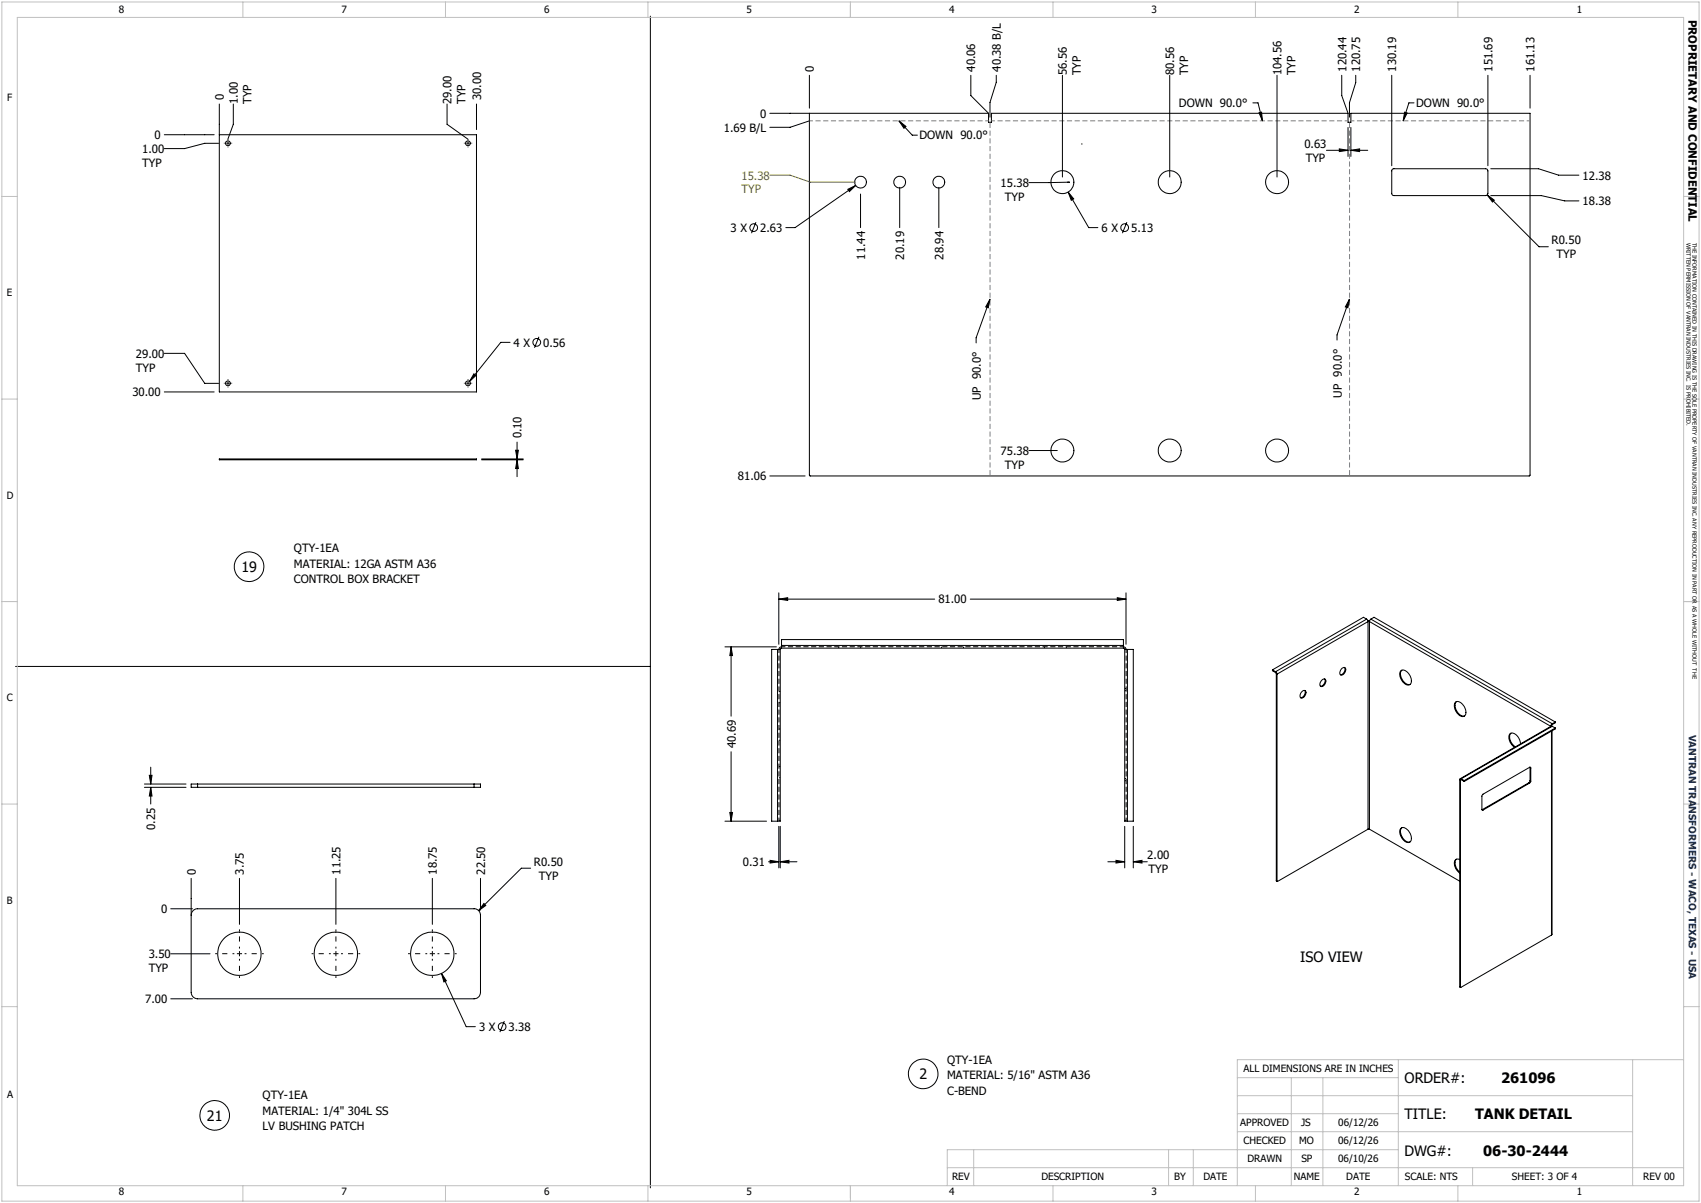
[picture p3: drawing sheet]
<svg xmlns="http://www.w3.org/2000/svg" width="420mm" height="297mm" viewBox="0 0 420 297" stroke-linecap="round" stroke-linejoin="round" font-family="sans-serif">
<g fill="none" stroke="#000" stroke-width=".25">
<path d="M160.6 4v289.3M199.8 18.6v8.1M239.7 18.6v5l4.4 4.4M246 18.6v1.7l-1.6 5v3.6M262.3 18.6v25.1M288.8 18.6v25.1M315.3 18.6v25.1M331.3 18.6v5l1.5 4.4M334.8 18.6v1.8l-1.6 5v3.5M343.6 18.6v22.3M367.4 18.6v22.3M377.8 18.6v8.1"/>
<path d="M40.6 33.3h12.3M54 35.4h-3.4l-5 1.3h-5M54.2 25.7v71.1h63.5v-63.5h-63.5M57.6 25.7v5l-1.3 3.7M110.4 25.7v5l5.1 3.7M117.7 25.7v6.3M190.1 28h54M199.8 28v89.3l.2 .2h177.6l.2-.1v-89.4h-44.2v2.2h-.8v-2.2M199.8 29.8l-4.7 1.6h-5M222 29.8l1.7 1.4-.5 .5zM222 29.8l3.2 3.6h1.3M244.1 28v2.2h.7v-2.2h88"/>
<path d="M309.4 25.4h1.2l1.1 4.4M310.9 27.8l.6-.1 .2 2.1zM327.5 37.1h5.3M330.7 36.8l2.1 .3-2.1 .3zM332.8 31.5v7.1M333.6 37.1l2.1-.3v.6zM333.6 31.5v7.1M333.6 37.1h4.1M346.8 27.7l.7 .2-1 1.9zM349.1 25.4h-1.2l-1.4 4.4M186.7 54.9l-1.1 2.7M209.3 46.7l2-.9-1.6 1.5z"/>
<path d="M211.3 45.8l-15 10.4h-2.3M212.5 47.9v8.3M222.1 46.2v10M231.8 46.2v10M263.6 45h.5l-10.1 .1M263.7 47.4l1.4 1.7-.6 .4zM263.7 47.4l5.1 8.8h2.3M278.2 54.9l-1.1 2.7M343.8 41.8l23.1-.1 .3 .1 .2 .4-.1 5.7-.5 .4h-22.8l-.4-.4v-5.9zM367.2 48.1l1.8 1.3-.5 .5zM367.2 48.1l12.8 12.8h2.3M368.1 41.7h11.8l4.9 1.5h5.1"/>
<path d="M368.1 48.3h12.5l5.8 1.3h3.5M244.4 73.9l-.4 2.1-.6-.2zM244.4 73.9l-3.4 9.5v1.3M333.2 73.9l-.4 2.1-.6-.2zM333.2 73.9l-3.1 8.8v1.3M40.6 96.8h12.3M40.6 87.2h5l5 7.4h3.4M117 92.3l.5 .4-1.6 1.5zM125.9 84.5h-2.3l-7.7 9.7M133.1 83.1l-1.1 2.8M54.2 113.3h63.5v.2h-63.5zM118.9 113.5h10.3"/>
<path d="M118.9 113.3h10.3M127.3 111.2h.7l-.3 2.1zM127.7 113.5l.3 2.2h-.7zM127.7 109.1v4.2M127.7 113.5v4.2M190.1 117.5h8.7M254 111.2h7.1M179 159.7h12.7M180.5 159.7l.4 2.2h-.7zM180.5 159.7v17.1M192.3 147.9l2.2-.3v.6zM192.3 146.4v12.7"/>
<path d="M192.3 147.9h38.5M193 159.3v.7M193 159.7l-.4 .1-.3 .5M193 159.3v-1.4h84.4v1.4M193 159.3h84.4M239.6 147.9h38.4M275.9 147.6l2.1 .3-2.1 .3zM277.4 159.3v.7M277.4 159.7l.4 .1 .2 .5M278 146.4v12.7M337.4 152.9l.4 .6M337.4 152.9l-22.4 12.9"/>
<path d="M337.4 152.9l-.7-.5-22.5 13M337.8 153.5h.3M337.8 153.3h.4M337.8 153.5l-22.5 12.9M337.8 153.5v51.2M338.1 153.5l44.8 25.8M338.1 153.5v51.2M338.5 152.9l-.4 .6M338.5 152.9l44.8 25.8M338.5 152.9l.8-.5 44.7 25.9M3.8 164.5h156.8M192 160.3h.7"/>
<path d="M192 160.3h-1.5v42.4h1.5M192 160.3v42.4M192.7 160.3v42.4h-.7M193 160l-.3 .3M193 160h84.4M277.4 160l.3 .3M277.7 160.3h.7M277.7 160.3v42.4h.7M278.4 160.3h1.4v42.4h-1.4M278.4 160.3v42.4M314.2 165.4v.2l.8 .4M314.2 165.4l.8 .4"/>
<path d="M315 165.8l.3 .6M315 166l.1 .3M315 165.8v.2M315.1 166.3l.2 .1M315.1 166.3v51.1M315.3 166.4v51.2l22.5-12.9M321.6 170.6a.56 .56 0 0 1 .8 0 .56 .56 0 0 1 0 .8 .89 .89 0 0 1-1.3 .8 1.43 1.43 0 0 1 .5-1.6zM322.2 170.5a1.28 1.28 0 0 1-1.1 1.7M326.5 167.8a.56 .56 0 0 1 .8 0 .56 .56 0 0 1 0 .8 .82 .82 0 0 1-.5 .8 .82 .82 0 0 1-.9-.1 1.44 1.44 0 0 1 .6-1.5zM327.1 167.6a1.28 1.28 0 0 1-1.1 1.8M331.2 165.2a.62 .62 0 0 1 .9-.3 .62 .62 0 0 1 0 1 .77 .77 0 0 1-.4 .7 .77 .77 0 0 1-.8-.2l-.1-.5zM332 164.8a1.33 1.33 0 0 1-1.1 1.8"/>
<path d="M345.8 165.7a1.51 1.51 0 0 1 2.3 .9 1.57 1.57 0 0 1-.3 2.5 2.63 2.63 0 0 1-2-3.4zM346.1 165.4a2.51 2.51 0 0 0 1.3 3.5l.8 .1M359.2 173.5a1.24 1.24 0 0 1 2 .6 2 2 0 0 1 .3 2.7 2.26 2.26 0 0 1-2.4-2.2zM359.6 173.2a2.57 2.57 0 0 0 1.5 3.6l.5-.1M382.9 179.3h.1M383.1 179.2h.1M383.1 179.2l-.2 .1M383.3 179.3l-.3-.1-22.5 13.1M383.3 178.7l-.4 .6M383.3 178.9l-.2 .3M383.3 179.3l.7 .4M383.3 179.3l-22.5 13"/>
<path d="M383.3 178.7v.2M384 179.7l-22.5 13M384 178.3v.1l-.7 .5M384 179.7v.2l-22.5 13M384 178.3l-.7 .4M35.7 193.6h10.2M35.7 194.4h10.2M36.9 191.4h.6l-.3 2.2zM37.2 194.4l.3 2.1h-.6zM37.2 189.4v4.2M37.2 194.4v4.1M48.8 193.6h-1.6v.8h1.6"/>
<path d="M48.8 193.6v.8M48.8 193.6h68.3M48.8 194.4h68.3M117.1 193.6h1.5v.8h-1.5M117.1 193.6v.8M180.5 185.6v17.1M360.4 192.5l.2 .1M360.4 192.5v51.1M360.6 192.6v51.1M360.8 192.3l-.2-.1-.2 .3M360.8 192.5l-.2 .1M360.8 192.5l.7 .4"/>
<path d="M360.8 192.3v.2M360.8 192.3l.7 .4M361.5 192.7v.2M366 199.9h-.1M366 199.9l.2 .1M373.1 181a2.46 2.46 0 0 0 1.1 3.4M375.4 183.7a2.48 2.48 0 0 0-2.3-2.7 1.97 1.97 0 0 0 .2 2.9l.7 .6M377.5 193.2l.2 .1M377.5 193.2l-11.5 6.7M377.7 193.3l-11.5 6.7M377.8 189.4v.1M377.8 192.8l-.3 .4"/>
<path d="M377.8 189.5v3.3M377.8 189.5l.2 .1M377.8 192.8l.2 .1M378 192.9l-.3 .4M378 189.6l-.3-.2-11.6 6.7-.2 .4v3.4l.3 .1M378 189.6v3.3M383.1 180.5v50.4M383.2 180.4v50.3l-.1 .2M47.2 216.8v28.2a1.62 1.62 0 0 0 1.6 1.6h68.3a1.62 1.62 0 0 0 1.5-1.6v-19a1.55 1.55 0 0 0-1.5-1.6h-68.3a1.55 1.55 0 0 0-1.6 1.6M59.1 216.8v11.4M82.9 216.8v11.4M106.8 216.8v11.4"/>
<path d="M118.6 216.8v7.9M131 214.3h-2.3l-10.5 10.5M179 202.7h10.3M180.2 200.6h.7l-.4 2.1zM189.8 212.8h2.5M190.1 212.4l2.2 .4-2.2 .3zM192.3 204v10.3M192.7 212.8l2.1-.4v.7zM192.7 204v10.3M192.7 212.8h4.1M273.5 212.8h4.2M275.6 212.4l2.1 .4-2.1 .3z"/>
<path d="M277.7 204v10.3M279.8 212.8l2.2-.4v.7zM279.8 204v10.3M279.8 212.8h3.5M315.1 217.4l.1 .1M315.1 217.4l.2 .2M337.8 204.7h.3M338.1 204.7l22.3 12.9M345.8 204.6a1.36 1.36 0 0 1 2.1 .7 1.96 1.96 0 0 1 .2 2.6 2.31 2.31 0 0 1-2.4-2.3zM346.1 204.4a2.43 2.43 0 0 0 .9 3.2l.6 .3h.6M359.6 212.1a2.47 2.47 0 0 0 .8 3.2M360.4 212.2a.99 .99 0 0 0-1.2 .2 .99 .99 0 0 0 0 1.3 3.2 3.2 0 0 0 1.2 1.8"/>
<path d="M42.2 224.4h5.3M42.2 235.5h9.7M119.5 223.1l.4 .5-1.7 1.2zM383.1 230.9l-22.5 12.8M42.2 246.6h5.3M109 240.3l1.2 1.8-.6 .3zM109 240.3l6.1 13.2h2.3M124.5 252.1l-1.1 2.7M360.4 243.6l.2 .2M360.4 243.6l.2 .1"/>
<circle cx="56.3" cy="35.4" r=".59"/>
<circle cx="115.5" cy="35.4" r=".59"/>
<circle cx="186.1" cy="56.2" r=".95"/>
<circle cx="212.5" cy="45" r="1.44"/>
<circle cx="222.1" cy="45" r="1.44"/>
<circle cx="231.8" cy="45" r="1.44"/>
<circle cx="262.3" cy="45" r="2.84"/>
<circle cx="277.7" cy="56.2" r=".96"/>
<circle cx="288.8" cy="45" r="2.82"/>
<circle cx="315.3" cy="45" r="2.84"/>
<circle cx="56.3" cy="94.6" r=".59"/>
<circle cx="115.5" cy="94.6" r=".59"/>
<circle cx="132.5" cy="84.5" r=".96"/>
<circle cx="262.3" cy="111.2" r="2.83"/>
<circle cx="288.8" cy="111.2" r="2.81"/>
<circle cx="315.3" cy="111.2" r="2.83"/>
<circle cx="61.5" cy="139.9" r="3.7"/>
<circle cx="59.1" cy="235.5" r="5.4"/>
<circle cx="82.9" cy="235.5" r="5.4"/>
<circle cx="106.7" cy="235.5" r="5.4"/>
<circle cx="124" cy="253.5" r=".96"/>
<circle cx="53" cy="275.4" r="3.7"/>
<circle cx="228" cy="265.1" r="3.6"/>
</g>
<path d="M192.3 160.3v42.4M278.1 202.7v-42.4" fill="none" stroke="#000" stroke-width=".25" stroke-dasharray="1.3 .6" stroke-dashoffset=".4" stroke-linecap="butt"/>
<path d="M277.4 159.7h-84.4" fill="none" stroke="#000" stroke-width=".25" stroke-dasharray="1.3 .6" stroke-dashoffset=".3" stroke-linecap="butt"/>
<g fill="none" stroke="#000" stroke-width=".25" stroke-dasharray="1.3 .6" stroke-linecap="butt">
<path d="M207.1 159.7v.3M212.5 160v-.3M232.5 159.7v.3M237.9 160v-.3M257.9 159.7v.3M263.3 160v-.3M192.3 173.5h.4M192.7 170.7h-.4M192.7 180h-.4M277.7 170.5h.4M277.7 170h.4M192.3 182.8h.4"/>
<path d="M192.3 192h.4M192.7 189.2h-.4M277.7 192.7h.4M277.7 192.2h.4M192.7 202.5h-.4M278.1 202.5h-.4"/>
</g>
<g fill="none" stroke="#c0c0c0" stroke-width=".25">
<path d="M.5 .5h419v296h-419zM4.3 4.3h411.4v288.4h-411.4zM60 .5v3.8M110 .5v3.8M160 .5v3.8M210 .5v3.8M260 .5v3.8M310 .5v3.8M360 .5v3.8M.5 48.5h3.8M415.7 48.5h3.8M.5 98.5h3.8"/>
<path d="M415.7 98.5h3.8M.5 148.5h3.8M415.7 148.5h3.8M.5 198.5h3.8M415.7 198.5h3.8M.5 248.5h3.8M415.7 248.5h3.8M305.5 270.5h97.6M305.5 279.4h97.6M305.5 275h39.8M305.5 266.1h39.8M318.8 266.1v26.6"/>
<path d="M326.6 266.1v26.6M345.3 261.6v31.1M403.1 261.6v31.1M415.7 261.6h-110.2v31.1M60 292.7v3.8M110 292.7v3.8M160 292.7v3.8M210 292.7v3.8M233.9 288.3h181.8M240.4 283.8v8.9M260 292.7v3.8M288.5 283.8v8.9"/>
<path d="M294.6 283.8v8.9M310 292.7v3.8M345.3 283.8h-111.4v8.9M360 292.7v3.8M363.6 288.3v4.4"/>
</g>
<g fill="#000">
<path d="M222 29.8l1.7 1.4-.5 .5zM310.9 27.8l.6-.1 .2 2.1zM330.7 36.8l2.1 .3-2.1 .3zM333.6 37.1l2.1-.3v.6zM346.8 27.7l.7 .2-1 1.9zM209.3 46.7l2-.9-1.6 1.5zM263.7 47.4l1.4 1.7-.6 .4zM367.2 48.1l1.8 1.3-.5 .5zM244.4 73.9l-.4 2.1-.6-.2zM333.2 73.9l-.4 2.1-.6-.2zM117 92.3l.5 .4-1.6 1.5zM127.7 113.5l.3 2.2h-.7z"/>
<path d="M127.3 111.2h.7l-.3 2.1zM180.5 159.7l.4 2.2h-.7zM192.3 147.9l2.2-.3v.6zM275.9 147.6l2.1 .3-2.1 .3zM37.2 194.4l.3 2.1h-.6zM36.9 191.4h.6l-.3 2.2zM180.2 200.6h.7l-.4 2.1zM190.1 212.4l2.2 .4-2.2 .3zM192.7 212.8l2.1-.4v.7zM275.6 212.4l2.1 .4-2.1 .3zM279.8 212.8l2.2-.4v.7zM119.5 223.1l.4 .5-1.7 1.2z"/>
<path d="M109 240.3l1.2 1.8-.6 .3z"/>
</g>
<g fill="none" stroke="#000" stroke-width=".25" stroke-dasharray="15.2 1.3 1.3 1.3" stroke-linecap="butt">
<path d="M55.4 35.4h-.1M56.3 35.4v-.5M56.3 35.4h-.4M56.3 35.4v.4M56.3 35.4h.4M56.3 34.5v-.2M56.3 36.2v.2M57.1 35.4h.2M114.7 35.4h-.2M115.6 35.4v-.5M115.6 35.4h-.5M115.6 35.4v.4"/>
<path d="M115.6 35.4h.4M115.6 34.5v-.2M115.6 36.2v.2M116.4 35.4h.2M267.1 35.7v-.3M55.4 94.6h-.1M56.3 94.6v-.4M56.3 94.6h-.4M56.3 94.6v.4M56.3 94.6h.4M56.3 93.8v-.2M56.3 95.5v.1"/>
<path d="M57.1 94.6h.2M114.7 94.6h-.2M115.6 94.6v-.4M115.6 94.6h-.5M115.6 94.6v.4M115.6 94.6h.4M115.6 93.8v-.2M115.6 95.5v.1M116.4 94.6h.2M59.1 235.4v-.6M59.1 235.4h-.6M59.1 235.4v.7"/>
<path d="M59.1 235.4h.7M82.9 235.4v-.6M82.9 235.4h-.6M82.9 235.4v.7M82.9 235.4h.7M106.8 235.4v-.6M106.8 235.4h-.7M106.8 235.4v.7M106.8 235.4h.6"/>
</g>
<path d="M244.1 29.8h-44.2M332.9 29.8h-88.1M377.8 29.8h-44.2" fill="none" stroke="#808080" stroke-width=".25" stroke-dasharray="1.3 .6" stroke-dashoffset=".4" stroke-linecap="butt"/>
<path d="M244.5 30.2v87.3M333.2 117.5v-87.3" fill="none" stroke="#808080" stroke-width=".25" stroke-dasharray="1.3 .6" stroke-dashoffset="-.2" stroke-linecap="butt"/>
<path d="M190.1 43.2h5l5 1.8h11.1" fill="none" stroke="#808000" stroke-width=".25"/>
<path d="M57.9 235.4h-4.8M59.1 234.2v-4.7M59.1 236.7v4.7M60.4 235.4h4.7M81.7 235.4h-4.8M82.9 234.2v-4.7M82.9 236.7v4.7M84.2 235.4h4.7M105.5 235.4h-4.7M106.8 234.2v-4.7M106.8 236.7v4.7M108 235.4h4.7" fill="none" stroke="#000" stroke-width=".25" stroke-dasharray="15.2 1.3 1.3 1.3" stroke-dashoffset="14.8" stroke-linecap="butt"/>
<g font-size="3.5">
<text x="59.6" y="141.2">19</text>
<text x="321" y="237.4">ISO VIEW</text>
<text x="227" y="266.4">2</text>
<text x="346.8" y="267.4">ORDER#:</text>
<text x="370.7" y="267.4">261096</text>
<text x="51.1" y="276.6">21</text>
<text x="346.8" y="276.2">TITLE:</text>
<text x="364.2" y="276.2">TANK DETAIL</text>
<text x="346.8" y="285.4">DWG#:</text>
<text x="366.2" y="285.4">06-30-2444</text>
</g>
<g font-size="2.8">
<text x="416.9" y="4.9" transform="rotate(90 416.9 4.9)">PROPRIETARY AND CONFIDENTIAL</text>
<text x="201" y="17.7" transform="rotate(-90 201 17.7)">0</text>
<text x="240.8" y="17.7" transform="rotate(-90 240.8 17.7)">40.06</text>
<text x="247.1" y="17.7" transform="rotate(-90 247.1 17.7)">40.38 B/L</text>
<text x="332.4" y="17.7" transform="rotate(-90 332.4 17.7)">120.44</text>
<text x="335.9" y="17.7" transform="rotate(-90 335.9 17.7)">120.75</text>
<text x="344.7" y="17.7" transform="rotate(-90 344.7 17.7)">130.19</text>
<text x="368.5" y="17.7" transform="rotate(-90 368.5 17.7)">151.69</text>
<text x="378.9" y="17.7" transform="rotate(-90 378.9 17.7)">161.13</text>
<text x="263.4" y="18.6" transform="rotate(-90 263.4 18.6)">56.56</text>
<text x="266.8" y="18.6" transform="rotate(-90 266.8 18.6)">TYP</text>
<text x="289.9" y="18.6" transform="rotate(-90 289.9 18.6)">80.56</text>
<text x="293.4" y="18.6" transform="rotate(-90 293.4 18.6)">TYP</text>
<text x="316.5" y="18.6" transform="rotate(-90 316.5 18.6)">104.56</text>
<text x="319.9" y="18.6" transform="rotate(-90 319.9 18.6)">TYP</text>
<text x="55.3" y="24.8" transform="rotate(-90 55.3 24.8)">0</text>
<text x="58.7" y="25.7" transform="rotate(-90 58.7 25.7)">1.00</text>
<text x="62.1" y="25.7" transform="rotate(-90 62.1 25.7)">TYP</text>
<text x="111.5" y="25.7" transform="rotate(-90 111.5 25.7)">29.00</text>
<text x="114.9" y="25.7" transform="rotate(-90 114.9 25.7)">TYP</text>
<text x="118.8" y="24.8" transform="rotate(-90 118.8 24.8)">30.00</text>
<text x="187.7" y="29.1">0</text>
<text x="291.1" y="26.4">DOWN 90.0°</text>
<text x="349.7" y="26.4">DOWN 90.0°</text>
<text x="38.2" y="34.3">0</text>
<text x="178.7" y="32.5">1.69 B/L</text>
<text x="227" y="34.4">DOWN 90.0°</text>
<text x="35.1" y="37.8">1.00</text>
<text x="35.1" y="41.2">TYP</text>
<text x="322.1" y="36.5">0.63</text>
<text x="322.4" y="39.9">TYP</text>
<text x="247" y="46.2">15.38</text>
<text x="390.8" y="44.3">12.38</text>
<text x="248.1" y="49.6">TYP</text>
<text x="390.8" y="50.7">18.38</text>
<text x="180.4" y="57.3">3 X</text>
<text x="187.7" y="57.3">2.63</text>
<text x="272" y="57.3">6 X</text>
<text x="279.3" y="57.3">5.13</text>
<text x="213.6" y="64.1" transform="rotate(-90 213.6 64.1)">11.44</text>
<text x="223.3" y="64.1" transform="rotate(-90 223.3 64.1)">20.19</text>
<text x="232.9" y="64.1" transform="rotate(-90 232.9 64.1)">28.94</text>
<text x="383.1" y="60.3">R0.50</text>
<text x="384.3" y="63.7">TYP</text>
<text x="33.6" y="88.3">29.00</text>
<text x="126.8" y="85.6">4 X</text>
<text x="134.1" y="85.6">0.56</text>
<text x="33.6" y="91.7">TYP</text>
<text x="32.7" y="97.8">30.00</text>
<text x="242.1" y="98.8" transform="rotate(-90 242.1 98.8)">UP 90.0°</text>
<text x="331.3" y="98.1" transform="rotate(-90 331.3 98.1)">UP 90.0°</text>
<text x="128.8" y="108.3" transform="rotate(-90 128.8 108.3)">0.10</text>
<text x="247" y="112.3">75.38</text>
<text x="182.2" y="118.6">81.06</text>
<text x="248.1" y="115.7">TYP</text>
<text x="72.6" y="136.3">QTY-1EA</text>
<text x="72.6" y="140.1">MATERIAL: 12GA ASTM A36</text>
<text x="72.6" y="143.9">CONTROL BOX BRACKET</text>
<text x="231.7" y="149">81.00</text>
<text x="181.7" y="184.7" transform="rotate(-90 181.7 184.7)">40.69</text>
<text x="38.3" y="204.8" transform="rotate(-90 38.3 204.8)">0.25</text>
<text x="48.3" y="215.9" transform="rotate(-90 48.3 215.9)">0</text>
<text x="60.2" y="215.9" transform="rotate(-90 60.2 215.9)">3.75</text>
<text x="84" y="215.9" transform="rotate(-90 84 215.9)">11.25</text>
<text x="107.9" y="215.9" transform="rotate(-90 107.9 215.9)">18.75</text>
<text x="119.8" y="215.9" transform="rotate(-90 119.8 215.9)">22.50</text>
<text x="131.8" y="213.7">R0.50</text>
<text x="183.4" y="213.8">0.31</text>
<text x="283.3" y="212.1">2.00</text>
<text x="283.6" y="215.5">TYP</text>
<text x="133" y="217.1">TYP</text>
<text x="39.8" y="225.4">0</text>
<text x="36.7" y="236.6">3.50</text>
<text x="36.7" y="240">TYP</text>
<text x="35.8" y="247.7">7.00</text>
<text x="118.3" y="254.5">3 X</text>
<text x="125.6" y="254.5">3.38</text>
<text x="233.9" y="262.6">QTY-1EA</text>
<text x="233.9" y="266.4">MATERIAL: 5/16&quot; ASTM A36</text>
<text x="64.8" y="271.4">QTY-1EA</text>
<text x="64.8" y="275.2">MATERIAL: 1/4&quot; 304L SS</text>
<text x="233.9" y="270.2">C-BEND</text>
<text x="64.8" y="279.1">LV BUSHING PATCH</text>
</g>
<g font-size="2.8" fill="#808000">
<text x="183.1" y="44.3">15.38</text>
<text x="183.1" y="47.7">TYP</text>
</g>
<g font-size="2.5">
<text x="29.3" y="3.1">8</text>
<text x="84.3" y="3.1">7</text>
<text x="134.3" y="3.1">6</text>
<text x="184.3" y="3.1">5</text>
<text x="234.3" y="3.1">4</text>
<text x="284.3" y="3.1">3</text>
<text x="334.3" y="3.1">2</text>
<text x="389.3" y="3.1">1</text>
<text x="1.8" y="25">F</text>
<text x="1.7" y="73.1">E</text>
<text x="1.7" y="123.1">D</text>
<text x="1.7" y="173.1">C</text>
<text x="1.7" y="223.1">B</text>
<text x="307" y="264.7">ALL DIMENSIONS ARE IN INCHES</text>
<text x="1.8" y="271.1">A</text>
<text x="306.2" y="278.1">APPROVED</text>
<text x="321.2" y="278">JS</text>
<text x="330.4" y="278">06/12/26</text>
<text x="307" y="282.5">CHECKED</text>
<text x="308" y="287">DRAWN</text>
<text x="320.8" y="282.5">MO</text>
<text x="321.3" y="287">SP</text>
<text x="330.4" y="282.4">06/12/26</text>
<text x="330.4" y="286.9">06/10/26</text>
<text x="235.1" y="291.3">REV</text>
<text x="257.1" y="291.3">DESCRIPTION</text>
<text x="289.9" y="291.3">BY</text>
<text x="297.1" y="291.3">DATE</text>
<text x="319.5" y="291.3">NAME</text>
<text x="332.4" y="291.2">DATE</text>
<text x="346.9" y="291.3">SCALE: NTS</text>
<text x="373.3" y="291.3">SHEET: 3 OF 4</text>
<text x="405.7" y="291.3">REV 00</text>
<text x="29.3" y="295.1">8</text>
<text x="84.3" y="295.1">7</text>
<text x="134.3" y="295.1">6</text>
<text x="184.3" y="295.1">5</text>
<text x="234.3" y="295.1">4</text>
<text x="284.3" y="295.1">3</text>
<text x="334.3" y="295.1">2</text>
<text x="389.3" y="295.1">1</text>
</g>
<text font-size="2.5" fill="#003082" x="417" y="181.4" transform="rotate(90 417 181.4)">VANTRAN TRANSFORMERS - WACO, TEXAS - USA</text>
<g font-size="1.4">
<text x="416.5" y="59.9" transform="rotate(90 416.5 59.9)">WRITTEN PERMISSION OF VANTRAN INDUSTRIES INC. IS PROHIBITED.</text>
<text x="417.9" y="59.9" transform="rotate(90 417.9 59.9)">THE INFORMATION CONTAINED IN THIS DRAWING IS THE SOLE PROPERTY OF VANTRAN INDUSTRIES INC. ANY REPRODUCTION IN PART OR AS A WHOLE WITHOUT THE</text>
</g>
</svg>
